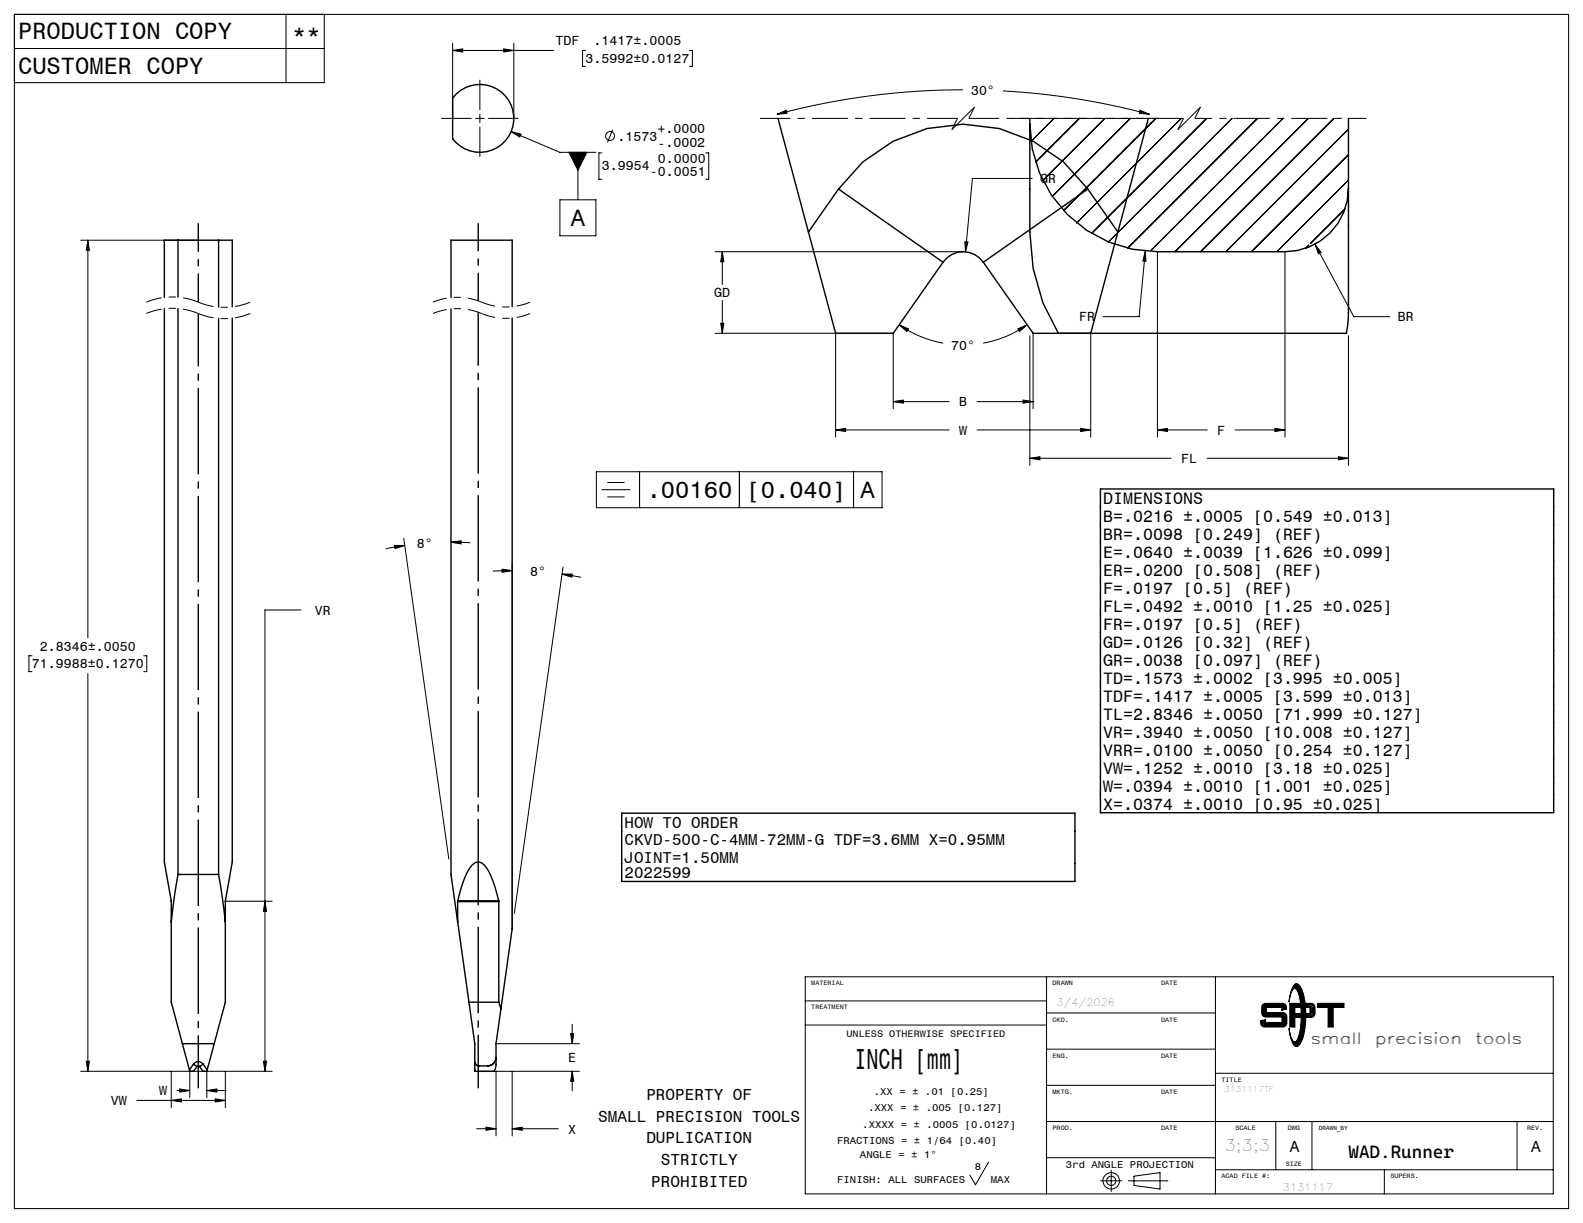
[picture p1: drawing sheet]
<svg xmlns="http://www.w3.org/2000/svg" width="279mm" height="216mm" viewBox="0 0 279 216" stroke-linecap="round" stroke-linejoin="round" font-family="sans-serif">
<g fill="none" stroke="#000" stroke-width=".25">
<path d="M80.5 16.6a6 6 0 0 1 8.7 .3 6 6 0 0 1-.7 8.6 6 6 0 0 1-8.6-1v-7.2zM137.3 20.9l5.4 20.1M148 33.4l4.3-4.8 5.3-3.6 6-2.3 6.4-.8 6.4 .8 6 2.3 5.3 3.6 4.3 4.8M148 33.4l18.4 12.9M148 33.4l-5.3 7.6M181.8 21.9a22.5 22.5 0 0 0 22.5 22.5h22.5a11.2 11.2 0 0 0 11.2-11.2M181.8 21.9v19.1l.5 6.3 1.8 6.1 2.7 5.4h50.8l.4-3.6v-22M181.8 20.9v1M192 33.4l-18.4 12.9M192 33.4l5.3 7.6M202.7 20.9l-5.4 20.1M238 20.9v12.3"/>
<path d="M29 54.5v97.7l1.2 7v17.7l3.2 12M31.4 42.4h-2.4v10.1M31.4 42.4v10.1M31.4 54.5v99.9M31.4 42.4h7.2M38.6 42.4h2.4v11.8M38.6 42.4v11.8M38.6 56.2v98.2M41 56.2v96l-1.2 7v17.7l-3.2 12M79.6 52.5v-10.1h10.8v11.7M79.6 54.5v99.9l1.2 8.3M90.4 56.1v107.9l-2 14.1"/>
<path d="M142.7 41l4.8 17.8h10.2l8.7-12.5M166.4 46.3a4.3 4.3 0 0 1 7.2 0M197.3 41l-4.8 17.8h-10.2l-8.7-12.5M194.2 86.3h80v57.2h-80zM31.4 154.4l-1.2 8.3M31.4 154.4h7.2M38.6 154.4l1.2 8.3M80.8 159.2v3.5M80.8 159.2h7.2M80.8 159l.7-2.5a7.6 7.6 0 0 1 2.3-4.2 1.44 1.44 0 0 1 2 .8 17.7 17.7 0 0 1 2.2 5.9M80.8 159h7.2M80.8 159v.2"/>
<path d="M88 159v.2M88 159.2v17.7M109.7 143.6h80v12h-80zM80.8 162.7l3 21.5v4.9h3.4l.2-.3 .1-.9v-3.7l.9-6.1M82.8 176.9h5.2M88 176.9l.4 1.2M32.2 184.2h5.6M34.2 187.9a1.04 1.04 0 0 1 1.6 0M34.2 187.9l.6 .4M34.2 187.9l-.8 1M34.8 188.3l-.6 .8h-.7l-.1-.2M34.8 188.3l.2-.1 .2 .1"/>
<path d="M35.2 188.3l.6 .8h.7l.1-.2M35.8 187.9l-.6 .4M35.8 187.9l.8 1M87.5 186.7l-.2 .8-.5 .5-.4 .1h-2.1l-.4-.2-.1-.5"/>
</g>
<g fill="none" stroke="#000" stroke-width=".18">
<path d="M2.5 8.6h54.7M2.5 2.5h274.4v210.9h-274.4zM50.5 2.5v12.1M57.2 2.5v12.1h-54.7M79.9 8.9l1.8-.3v.6zM79.9 8.9h17.8M79.9 7.6v13.3M84.7 14.1v5.3M88.9 8.6l1.8 .3-1.8 .3zM90.7 7.6v13.3M103.3 8.9h-.5v2.8h.5M121.7 8.9h.5v2.8h-.5"/>
<path d="M170 15.9a127 127 0 0 0-32.9 4.3M177 16a127 127 0 0 1 25.9 4.2M201.2 19.5l1.7 .7-1.8-.2zM77.9 20.9h5.3M83.9 20.9h1.6M84.7 20.1v1.6M84.7 22.4v5.3M86.2 20.9h5.3M90.2 23.2l1.8 .5-.3 .5zM90.2 23.2l8.6 3.7h6.4M98.8 35.3h6.4v6.3h-6.4zM100.4 26.9h3.2l-1.6 3.2z"/>
<path d="M102 26.9v8.4M106.2 27h-.5v4.7h.5M108.1 22.9l-.9 2.2M124.6 27h.5v4.7h-.5M137.1 20.2l1.7-.7 .1 .5zM182.2 31.5h-10.6l-1.2 13M186 20.9l-4 4.1M190.5 20.9l-7.7 7.7M195 20.9l-10.9 10.9M199.5 20.9l-13.8 13.8M204 20.9l-16.3 16.3M208.5 20.9l-18.5 18.5"/>
<path d="M213 20.9l-20.3 20.3M217.5 20.9l-21.9 21.8M222 20.9l-23 22.9M226.4 20.9l-23.2 23.2M230.9 20.9l-23.5 23.5M235.4 20.9l-23.5 23.5M237.4 36.9l-6.1 6M238 22.8l-21.6 21.6M238 27.3l-17.1 17.1M238 31.8l-12.6 12.6M14.2 42.4h20.8M15.5 42.4v70.2"/>
<path d="M15.5 42.4l.3 1.8h-.6zM126.2 58.8h31.5v13.4M126.2 44.4h43.8M127.2 57.1h.6l-.3 1.7zM127.5 44.4l.3 1.8h-.6zM127.5 44.4v5.8M127.5 53v5.8M147.5 58.8v18.4M158.7 57.3l1.7 .8-.3 .4zM158.7 57.3a19.7 19.7 0 0 0 7.8 3.3M170.3 42.7h.5l-.4 1.8zM179.6 58.1l1.7-.8-1.4 1.2z"/>
<path d="M181.3 57.3a19.7 19.7 0 0 1-7.8 3.3M181.8 59.3v22.9M182.3 58.8v13.4M192.5 58.8v18.4M202.2 44.3l.1 1.8h-.6zM202.2 44.3l-1.1 11.6h-6.4M204.3 44.4v32.8M226.8 44.4v32.8M231 43.3l-.5 .5M232.1 43.1l6.8 12.8h6.4M232.1 43.1l1.1 1.4-.5 .3zM238 59.3v22.9"/>
<path d="M147.5 75.9l1.8-.3v.6zM147.5 75.9h20M157.7 70.9l1.7-.3v.6zM157.7 70.9h9.8M172.5 75.9h20M172.5 70.9h9.8M180.6 70.6l1.7 .3-1.7 .3zM190.7 75.6l1.8 .3-1.8 .3zM204.3 75.9l1.8-.3v.6zM204.3 75.9h8.8M218 75.9h8.8M225 75.6l1.8 .3-1.8 .3z"/>
<path d="M69.6 96.3h1.8l-1.7 .5zM71.3 95l7.9 56.7M71.4 96.3l-3.3 .6M79.6 95.7l1.8-.2v.5zM79.6 95.7l3.4 .1M90.4 99.5v64.5M105.3 83.3h50.4v6.3h-50.4zM106.2 86.5h5.1M107.2 85.2h3M107.2 87.7h3M112.9 83.3v6.3M130.5 83.3v6.3"/>
<path d="M150.6 83.3v6.3M181.8 80.9l1.7-.3v.6zM181.8 80.9h24.9M213 80.9h25M236.2 80.6l1.8 .3-1.8 .3zM5.6 115.8h-.5v2.8h.5M15.5 118.9v70.2M25.4 115.8h.5v2.8h-.5M53.1 107.7h-6.3v81.4M88.6 100.5l1.8 .2-1.8 .3zM90.4 100.7l-3.4 .1M99.2 101.3h1.8l-.1 .6z"/>
<path d="M99.2 101.3l3.4 .6M99.4 100.1l-8.6 61.2M39.8 159.1h8.2M46.8 159.1l.2 1.8h-.5zM142.1 172.4h132.1v38.4h-132.1zM142.1 176.7h42.6M184.7 172.4v38.4M184.7 178.8h29.8M214.5 172.4v38.4M222.9 177.3l.5-.2h2.9a.79 .79 0 0 1 .8 1l-.9 .2v-.5h-2.7v.9h2.9a.72 .72 0 0 1 .7 .8v1.1a.72 .72 0 0 1-.7 .7h-3.2a.72 .72 0 0 1-.7-.7v-.4l.8-.2v.5h3v-1h-2.9a.72 .72 0 0 1-.7-.7v-1.1zM223 177.4l.4-.1h2.9a.61 .61 0 0 1 .6 .7l-.5 .2v-.5h-3v1.2h3a.58 .58 0 0 1 .6 .6v1.1a.58 .58 0 0 1-.6 .5h-3.2a.64 .64 0 0 1-.6-.8l.6-.1v.4h3.2v-1.2h-3a.58 .58 0 0 1-.6-.6v-1.1zM223.1 177.6l.3-.2h2.9l.3 .1 .2 .4-.3 .1v-.5h-3.3v1.5l3.4 .1 .2 .4-.1 1.4-.3 .1h-3.2l-.3-.1-.1-.5h.3v.4h3.5v-1.5l-3.4-.1-.2-.4z"/>
<path d="M223.1 177.8v1.1M223.4 179.1h3M226.6 177.7l.1 .2M226.7 179.4v1.3M227.6 177.1h1.9v.7h-1v1.1h1.1v.7h-1.1v1.7h-.9zM227.8 177.3h1.5l.1 .4h-1v1.4h1v.4h-1v1.6h-.6zM227.9 177.4h1.3v.1h-.9v1.7h1v.1h-1v1.7h-.4zM228.1 177.5v3.4M228.4 173.8a.69 .69 0 0 1 1.1 .5 13.7 13.7 0 0 1 0 9.9 .73 .73 0 0 1-.7 .6 .73 .73 0 0 1-.7-.7l-.3-.9-.3-1.6a3 3 0 0 0 1 2.3h.1a3.3 3.3 0 0 0 .9-2.4 12.8 12.8 0 0 0-.6-6.8 .45 .45 0 0 0-.5-.2 .45 .45 0 0 0-.4 .4l-.5 2 .5-2.2zM228.5 174a.51 .51 0 0 1 .6-.1 .51 .51 0 0 1 .3 .4 13.5 13.5 0 0 1 0 9.8l-.3 .4a.47 .47 0 0 1-.5 .1 .47 .47 0 0 1-.3-.4l-.1-.2a.67 .67 0 0 0 1-.6 14.4 14.4 0 0 0-.1-8.6 .6 .6 0 0 0-.9-.4zM228.6 174.1a1.91 1.91 0 0 1 1.1 1.8 15 15 0 0 1-.3 7.7l-.4 .5-.4 .2M228.8 174l-.3 .2a1.65 1.65 0 0 1 1.1 1.6 14.2 14.2 0 0 1-.4 7.9l-.3 .4-.4 .1 .3 .3"/>
<path d="M228.8 174h.1M228.8 174l.4 .2a8.5 8.5 0 0 1 1 5 8.5 8.5 0 0 1-1 5l-.4 .3M230.4 177.1h1a.72 .72 0 0 1 .7 .7v1.1a.72 .72 0 0 1-.7 .7h-.8v-.7l.5-.1 .1-.7-.2-.2-.5-.1zM230.6 177.3h.8a.58 .58 0 0 1 .6 .5v1.1a.58 .58 0 0 1-.6 .6h-.7v-.4l.4-.1 .2-.2v-.7l-.1-.4h-.6zM230.8 177.4h.7l.3 .4v1.3l-.3 .2h-.6v-.1l.3-.1 .3-.2v-1a.58 .58 0 0 0-.7-.4zM231.4 177.6l.3 .2v1.2l-.3 .2M232.5 177.1h4.7v.7h-1.9v3.5h-.9v-3.5h-1.9zM232.7 177.3h4.4v.4h-1.9v3.4h-.6v-3.4h-1.9zM232.8 177.4h4.1v.1h-1.9v3.5h-.3v-3.5h-1.9zM234.9 177.6v3.3M14.2 189.1h33.8M15.2 187.3h.6l-.3 1.8z"/>
<path d="M24.2 194.3h15.6M30.2 194.3l1.8-.3v.5zM30.2 189.2v6.3M31.2 192.5h2.3M31.7 192.2l1.8 .3-1.8 .3zM33.5 189.1v4.7M36.5 192.5l1.8-.3v.6zM36.5 189.1v4.7M36.5 192.5h3.4M38 194l1.8 .3-1.8 .2zM39.8 189.2v6.3M46.5 187.3h.5l-.2 1.8z"/>
<path d="M84.1 199.3h3.4M84.4 189.1h17.9M85.8 199l1.7 .3-1.7 .2zM87.5 184.2h14.8M87.5 189.2v11.3M90.4 189.2v11.3M90.4 199.3h8.1M90.4 199.3l1.8-.3v.5zM100.7 182.5h.6l-.3 1.7zM101 189.1l.3 1.8h-.6zM101 180.8v3.4M101 189.1v3.4"/>
<path d="M142.1 181h42.6M184.7 191.6h29.8M184.7 198h89.5M184.7 185.2h29.8M214.5 189.5h59.7M222.9 180.5v.2M223.2 180.9h3.2M225.2 198v8.5M228.8 184.5h.1M231.6 198v8.5M267.8 198v8.5M174.5 205.2l-2.3 4-1-1.8"/>
<path d="M184.7 204.4h29.8M194.2 208.5h3.8M196.1 206.6v3.7M199.2 208.5h6.9M200.1 207.6l4.6-.6v2.9l-4.6-.6zM214.5 206.5h59.7M244.3 206.5v4.3"/>
<circle cx="107.7" cy="24" r=".79"/>
<circle cx="196.1" cy="208.5" r=".81"/>
<circle cx="196.1" cy="208.5" r="1.45"/>
</g>
<path d="M85 55.3a11.1 11.1 0 0 0-8.6 0M85 53.3a11.1 11.1 0 0 0-8.6 0M93.6 55.3a11.1 11.1 0 0 1-8.6 0M93.6 53.3a11.1 11.1 0 0 1-8.6 0" fill="none" stroke="#000" stroke-width=".18" stroke-dasharray="6.3 1.3 1.3 1.3" stroke-dashoffset="3.9" stroke-linecap="butt"/>
<path d="M35 55.3a11.9 11.9 0 0 0-9.2 0M35 53.3a11.9 11.9 0 0 0-9.2 0M44.2 55.3a11.9 11.9 0 0 1-9.2 0M44.2 53.3a11.9 11.9 0 0 1-9.2 0" fill="none" stroke="#000" stroke-width=".18" stroke-dasharray="6.3 1.3 1.3 1.3" stroke-dashoffset="3.6" stroke-linecap="butt"/>
<path d="M84.4 192.1v-137" fill="none" stroke="#000" stroke-width=".25" stroke-dasharray="15.2 1.3 1.3 1.3" stroke-dashoffset="5.8" stroke-linecap="butt"/>
<path d="M84.4 53.1v-13.7" fill="none" stroke="#000" stroke-width=".25" stroke-dasharray="15.2 1.3 1.3 1.3" stroke-dashoffset="10.3" stroke-linecap="butt"/>
<path d="M35 192.1v-136.8" fill="none" stroke="#000" stroke-width=".25" stroke-dasharray="15.2 1.3 1.3 1.3" stroke-dashoffset="5.9" stroke-linecap="butt"/>
<path d="M35 53.3v-13.9" fill="none" stroke="#000" stroke-width=".25" stroke-dasharray="15.2 1.3 1.3 1.3" stroke-dashoffset="10.2" stroke-linecap="butt"/>
<path d="M169 20.9h-34.9M205.9 20.9h-34.9" fill="none" stroke="#000" stroke-width=".18" stroke-dasharray="6.3 1.3 1.3 1.3" stroke-dashoffset="1" stroke-linecap="butt"/>
<path d="M172 18.9l-2 2M211.9 18.9l-2 2M168 22.9l1-2M170 20.9l-2 2M171 20.9l1-2M207.9 22.9l1-2M209.9 20.9l-2 2M210.9 20.9l1-2" fill="none" stroke="#000" stroke-width=".18" stroke-dasharray="6.3 1.3 1.3 1.3" stroke-linecap="butt"/>
<path d="M208.9 20.9h-30.3M241.2 20.9h-30.3" fill="none" stroke="#000" stroke-width=".18" stroke-dasharray="6.3 1.3 1.3 1.3" stroke-dashoffset="3.3" stroke-linecap="butt"/>
<g fill="#000">
<path d="M100.4 26.9h3.2l-1.6 3.2z"/>
<path d="M90.2 23.2l1.5 1 .3-.5zM79.9 8.9l1.8-.3v.6zM88.9 8.6l1.8 .3-1.8 .3zM190.7 75.6l1.8 .3-1.8 .3zM147.5 75.9l1.8-.3v.6zM201.2 19.5l1.7 .7-1.8-.2zM137.1 20.2l1.7-.7 .1 .5zM180.6 70.6l1.7 .3-1.7 .3zM157.7 70.9l1.7-.3v.6zM158.7 57.3l1.7 .8-.3 .4zM179.6 58.1l1.7-.8-1.4 1.2zM170.3 42.7l.1 1.8 .4-1.8zM127.5 44.4l.3 1.8h-.6zM127.2 57.1h.6l-.3 1.7zM236.2 80.6l1.8 .3-1.8 .3zM181.8 80.9l1.7-.3v.6zM232.1 43.1l.6 1.7 .5-.3zM202.2 44.3l-.5 1.8h.6zM225 75.6l1.8 .3-1.8 .3zM204.3 75.9l1.8-.3v.6zM101 189.1l.3 1.8h-.6zM100.7 182.5h.6l-.3 1.7zM79.6 95.7l1.8-.2v.5zM69.6 96.3h1.8l-1.7 .5zM99.2 101.3h1.8l-.1 .6zM88.6 100.5l1.8 .2-1.8 .3zM90.4 199.3l1.8-.3v.5zM85.8 199l1.7 .3-1.7 .2zM15.2 187.3h.6l-.3 1.8zM15.5 42.4l.3 1.8h-.6zM38 194l1.8 .3-1.8 .2zM30.2 194.3l1.8-.3v.5zM46.5 187.3h.5l-.2 1.8zM46.8 159.1l.2 1.8h-.5zM31.7 192.2l1.8 .3-1.8 .3zM36.5 192.5l1.8-.3v.6z"/>
</g>
<text font-size="5.1" x="150.8" y="188.8">INCH [mm]</text>
<g font-size="4.2">
<text x="3.2" y="6.8">PRODUCTION COPY</text>
<text x="51.6" y="7.7">**</text>
<text x="3.2" y="13">CUSTOMER COPY</text>
<text x="100.7" y="40">A</text>
<text x="114.1" y="88">.00160</text>
<text x="131.8" y="88">[0.040]</text>
<text x="151.9" y="88">A</text>
</g>
<text font-size="3.2" x="238" y="204.5">WAD.Runner</text>
<g font-size="2.9">
<text x="194.7" y="89">DIMENSIONS</text>
<text x="194.7" y="92.2">B=.0216 ±.0005 [0.549 ±0.013]</text>
<text x="194.7" y="95.3">BR=.0098 [0.249] (REF)</text>
<text x="194.7" y="98.5">E=.0640 ±.0039 [1.626 ±0.099]</text>
<text x="194.7" y="101.7">ER=.0200 [0.508] (REF)</text>
<text x="194.7" y="104.9">F=.0197 [0.5] (REF)</text>
<text x="194.7" y="108">FL=.0492 ±.0010 [1.25 ±0.025]</text>
<text x="194.7" y="111.2">FR=.0197 [0.5] (REF)</text>
<text x="194.7" y="114.4">GD=.0126 [0.32] (REF)</text>
<text x="194.7" y="117.5">GR=.0038 [0.097] (REF)</text>
<text x="194.7" y="120.7">TD=.1573 ±.0002 [3.995 ±0.005]</text>
<text x="194.7" y="123.9">TDF=.1417 ±.0005 [3.599 ±0.013]</text>
<text x="194.7" y="127.1">TL=2.8346 ±.0050 [71.999 ±0.127]</text>
<text x="194.7" y="130.2">VR=.3940 ±.0050 [10.008 ±0.127]</text>
<text x="194.7" y="133.4">VRR=.0100 ±.0050 [0.254 ±0.127]</text>
<text x="194.7" y="136.6">VW=.1252 ±.0010 [3.18 ±0.025]</text>
<text x="194.7" y="139.8">W=.0394 ±.0010 [1.001 ±0.025]</text>
<text x="194.7" y="142.9">X=.0374 ±.0010 [0.95 ±0.025]</text>
</g>
<g font-size="2.8">
<text x="110.2" y="146.2">HOW TO ORDER</text>
<text x="110.2" y="149.2">CKVD-500-C-4MM-72MM-G TDF=3.6MM X=0.95MM</text>
<text x="110.2" y="152.3">JOINT=1.50MM</text>
<text x="110.2" y="155">2022599</text>
<text x="231.4" y="184.3">small</text>
<text x="242.8" y="184.3">precision</text>
<text x="260.5" y="184.3">tools</text>
<text x="114.1" y="194.2">PROPERTY OF</text>
<text x="105.6" y="198">SMALL PRECISION TOOLS</text>
<text x="114.1" y="201.8">DUPLICATION</text>
<text x="216.1" y="203.3">3;3;3</text>
<text x="227.7" y="203.3">A</text>
<text x="270.3" y="203.3">A</text>
<text x="114.9" y="209.5">PROHIBITED</text>
<text x="116.6" y="205.7">STRICTLY</text>
</g>
<g font-size="2.3">
<text x="98.1" y="8">TDF</text>
<text x="103.3" y="11.1">3.5992±0.0127</text>
<text x="104.8" y="8">.1417±.0005</text>
<text x="171.4" y="16.7">30°</text>
<text x="116" y="23.7">+.0000</text>
<text x="109" y="24.8">.1573</text>
<text x="116" y="26.1">-.0002</text>
<text x="116.1" y="28.8">0.0000</text>
<text x="106.2" y="30.1">3.9954</text>
<text x="114.7" y="31.1">-0.0051</text>
<text x="183.6" y="32.3">GR</text>
<text x="126.1" y="52.5">GD</text>
<text x="190.5" y="56.7">FR</text>
<text x="246.7" y="56.7">BR</text>
<text x="167.9" y="61.7">70°</text>
<text x="169.3" y="71.7">B</text>
<text x="169.3" y="76.7">W</text>
<text x="214.8" y="76.7">F</text>
<text x="208.5" y="81.7">FL</text>
<text x="73.6" y="96.7">8°</text>
<text x="93.6" y="101.7">8°</text>
<text x="55.6" y="108.5">VR</text>
<text x="5.6" y="118">71.9988±0.1270</text>
<text x="7" y="114.8">2.8346±.0050</text>
<text x="100.3" y="187.5">E</text>
<text x="19.6" y="195.1">VW</text>
<text x="28.1" y="193.4">W</text>
<text x="100.3" y="200.1">X</text>
</g>
<g font-size="1.8">
<text x="186.5" y="177.6">3/4/2026</text>
<text x="153.2" y="196.2">.XXX = ± .005 [0.127]</text>
<text x="154.2" y="193.3">.XX = ± .01 [0.25]</text>
<text x="147.7" y="201.9">FRACTIONS = ± 1/64 [0.40]</text>
<text x="152.2" y="199">.XXXX = ± .0005 [0.0127]</text>
<text x="147.8" y="208.8">FINISH: ALL SURFACES</text>
<text x="151.8" y="204.5">ANGLE = ± 1°</text>
<text x="172.1" y="206.5">8</text>
<text x="174.9" y="208.8">MAX</text>
<text x="188.1" y="206.2">3rd ANGLE PROJECTION</text>
<text x="226.4" y="210.2">3131117</text>
</g>
<text font-size="1.7" x="149.4" y="183">UNLESS OTHERWISE SPECIFIED</text>
<text font-size="1.4" x="216.1" y="192.8">3131117TF</text>
<g font-size="1.1">
<text x="143.2" y="173.9">MATERIAL</text>
<text x="185.8" y="173.9">DRAWN</text>
<text x="204.9" y="173.9">DATE</text>
<text x="143.2" y="178.2">TREATMENT</text>
<text x="185.8" y="180.3">CKD.</text>
<text x="204.9" y="180.3">DATE</text>
<text x="185.8" y="186.7">ENG.</text>
<text x="204.9" y="186.7">DATE</text>
<text x="215.6" y="191">TITLE</text>
<text x="185.8" y="193.1">MKTG.</text>
<text x="204.9" y="193.1">DATE</text>
<text x="185.8" y="199.5">PROD.</text>
<text x="204.9" y="199.5">DATE</text>
<text x="218.1" y="199.5">SCALE</text>
<text x="227.3" y="199.5">DWG</text>
<text x="232.8" y="199.5">DRAWN_BY</text>
<text x="269.5" y="199.5">REV.</text>
<text x="215.6" y="208">ACAD FILE #:</text>
<text x="226.9" y="205.9">SIZE</text>
<text x="245.4" y="208">SUPERS.</text>
</g>
</svg>
